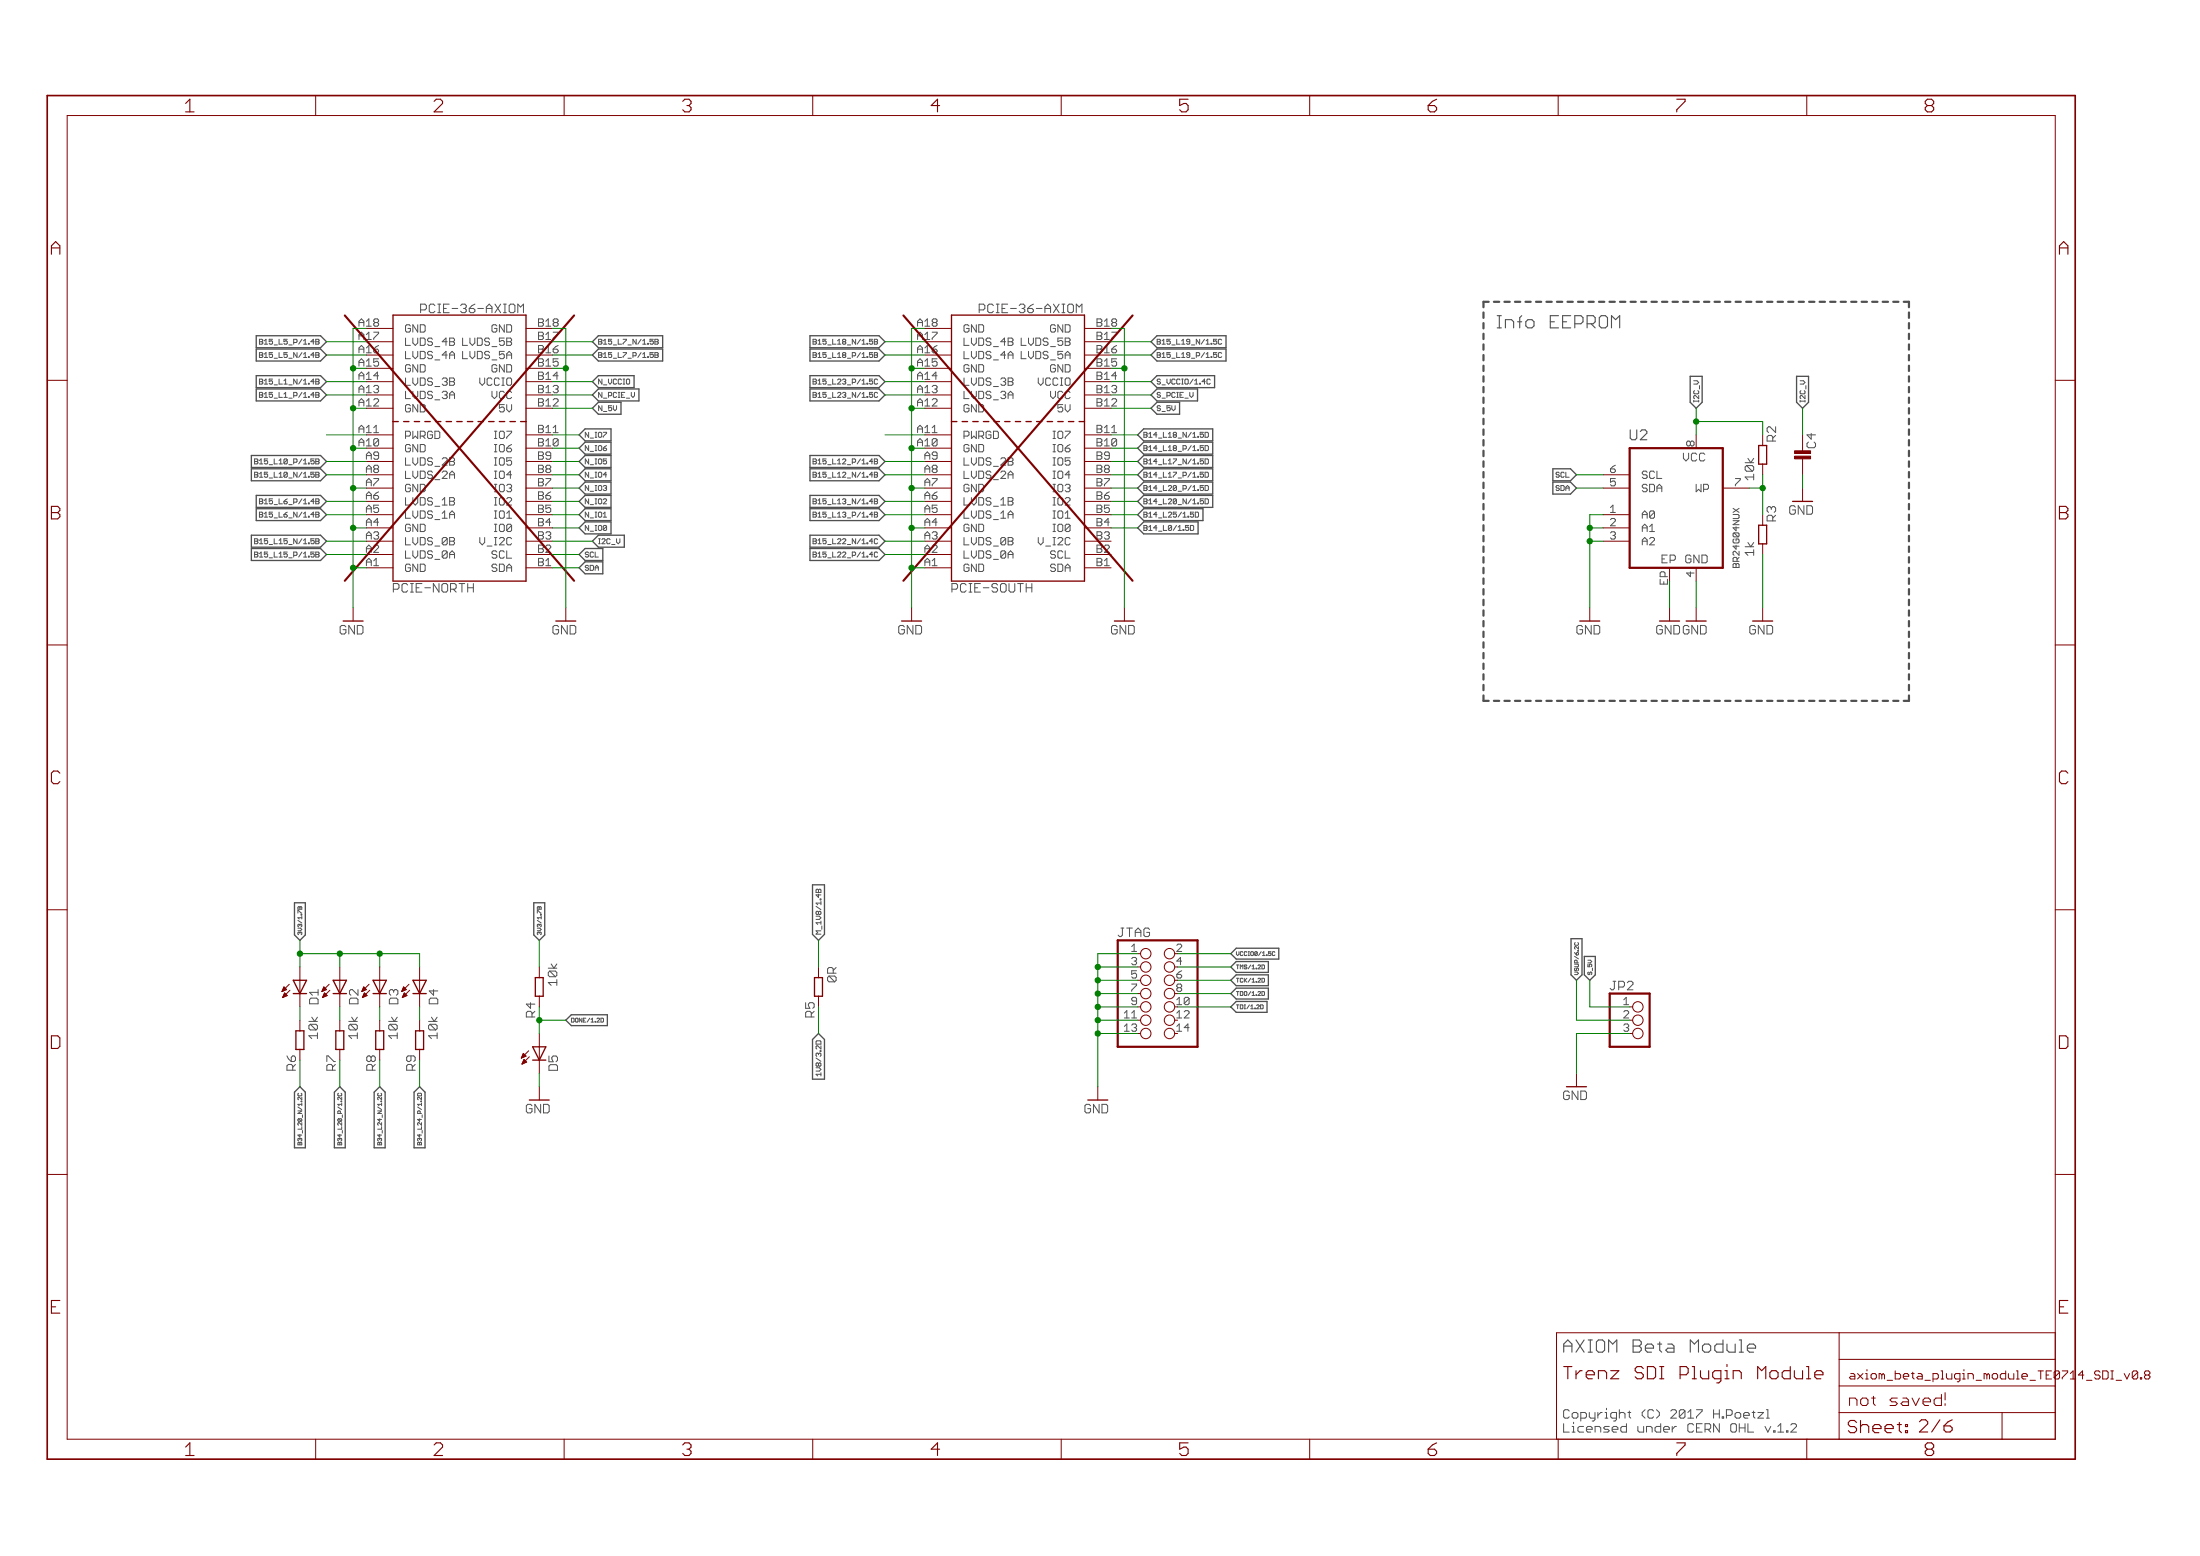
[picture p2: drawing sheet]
<svg xmlns="http://www.w3.org/2000/svg" width="420mm" height="297mm" viewBox="0 0 420 297" stroke-linecap="round" stroke-linejoin="round" font-family="sans-serif">
<g fill="none" stroke="#505050" stroke-width=".19">
<path d="M49.6 75.4h.4M49.6 72.9h.4M49.6 67.8h.4M49.6 65.2h.4M50 64.8h-.4v.9h.4M50 67.3h-.4v.9h.4M50 72.4h-.4v.9h.4M50 74.9h-.4v1h.4M88.3 67.1v1.4h1M88.3 64.5v1.4h1M155.3 75.4h.5M155.3 72.9h.5"/>
<path d="M155.3 67.8h.5M155.3 65.2h.5M155.8 74.9h-.5v1h.5M155.8 72.4h-.5v.9h.5M155.8 67.3h-.5v.9h.5M155.8 64.8h-.5v.9h.5M195 64.5v1.4h1M195 67.1v1.4h1M233.2 64.8l.1 .1M233.2 67.3l.1 .2M233.3 65.6l-.1 .1M233.3 68.1l-.1 .1"/>
<path d="M48.6 90.6h.5M48.6 88.1h.5M49.1 87.6h-.5v1h.5M49.1 90.1h-.5v1h.5M49.6 95.7h.4M49.6 98.2h.4M50 95.2h-.4v1h.4M50 97.8h-.4v.9h.4M155.3 90.6h.5M155.3 88.1h.5M155.3 95.7h.5M155.3 98.2h.5"/>
<path d="M155.8 90.1h-.5v1h.5M155.8 87.6h-.5v1h.5M155.8 95.2h-.5v1h.5M155.8 97.8h-.5v.9h.5M230.6 92.7l.2 .2v.6l-.2 .1M230.6 82.5l.2 .2v.6l-.2 .2M230.6 85.1l.2 .1v.7l-.2 .1M230.6 87.6l.2 .2v.6l-.2 .2M230.6 90.1l.2 .2v.6l-.2 .2M230.6 95.2l.2 .2v.6l-.2 .2M48.6 105.9h.5M48.6 103.3h.5"/>
<path d="M49.1 102.8h-.5v1h.5M49.1 105.4h-.5v.9h.5M155.3 105.9h.5M155.3 103.3h.5M155.8 102.8h-.5v1h.5M155.8 105.4h-.5v.9h.5M342.3 271.8h.5l.3 .2v.3l-1.1 1.1h1.1"/>
</g>
<g fill="none" stroke="#505050" stroke-width=".42">
<path d="M283.3 59.6v1.1M284.3 57.6h-1v1.1M285.3 57.6h1M287.3 57.6h1M289.3 57.6h1M291.3 57.6h1M293.3 57.6h1M295.3 57.6h1.1M297.3 57.6h1.1M299.4 57.6h1M301.4 57.6h1M303.4 57.6h1"/>
<path d="M305.4 57.6h1M307.4 57.6h1M309.4 57.6h1M311.4 57.6h1M313.4 57.6h1M315.4 57.6h1M317.4 57.6h1M319.4 57.6h1M321.4 57.6h1M323.4 57.6h1M325.4 57.6h1.1M327.4 57.6h1.1"/>
<path d="M329.5 57.6h1M331.5 57.6h1M333.5 57.6h1M335.5 57.6h1M337.5 57.6h1M339.5 57.6h1M341.5 57.6h1M343.5 57.6h1M345.5 57.6h1M347.5 57.6h1M349.5 57.6h1M351.5 57.6h1"/>
<path d="M353.5 57.6h1M355.5 57.6h1.1M357.5 57.6h1.1M359.6 57.6h1M361.6 57.6h1M363.6 57.6h1v1.1M364.6 59.6v1.1M283.3 61.7v1M283.3 63.7v1M283.3 65.7v1.1M283.3 67.8v1M283.3 69.8v1"/>
<path d="M283.3 71.8v1.1M283.3 73.9v1M283.3 75.9v1M283.3 77.9v1.1M283.3 79.9v1.1M364.6 61.7v1M364.6 63.7v1M364.6 65.7v1.1M364.6 67.8v1M364.6 69.8v1M364.6 71.8v1.1M364.6 73.9v1"/>
<path d="M364.6 75.9v1M364.6 77.9v1.1M364.6 79.9v1.1M283.3 82v1M283.3 84v1M283.3 86v1.1M283.3 88.1v1M283.3 90.1v1M283.3 92.1v1.1M283.3 94.2v1M283.3 96.2v1M283.3 98.2v1.1"/>
<path d="M364.6 82v1M364.6 84v1M364.6 86v1.1M364.6 88.1v1M364.6 90.1v1M364.6 92.1v1.1M364.6 94.2v1M364.6 96.2v1M364.6 98.2v1.1M283.3 100.3v1M283.3 102.3v1M283.3 104.3v1.1"/>
<path d="M283.3 106.4v1M283.3 108.4v1M283.3 110.4v1.1M283.3 112.5v1M283.3 114.5v1M283.3 116.5v1M283.3 118.6v1M364.6 100.3v1M364.6 102.3v1M364.6 104.3v1.1M364.6 106.4v1M364.6 108.4v1"/>
<path d="M364.6 110.4v1.1M364.6 112.5v1M364.6 114.5v1M364.6 116.5v1M364.6 118.6v1M283.3 132.8v1h1M283.3 120.6v1M283.3 122.6v1M283.3 124.7v1M283.3 126.7v1M283.3 128.7v1M283.3 130.7v1.1"/>
<path d="M285.3 133.8h1M287.3 133.8h1M289.3 133.8h1M291.3 133.8h1M293.3 133.8h1M295.3 133.8h1.1M297.3 133.8h1.1M299.4 133.8h1M301.4 133.8h1M303.4 133.8h1M305.4 133.8h1M307.4 133.8h1"/>
<path d="M309.4 133.8h1M311.4 133.8h1M313.4 133.8h1M315.4 133.8h1M317.4 133.8h1M319.4 133.8h1M321.4 133.8h1M323.4 133.8h1M325.4 133.8h1.1M327.4 133.8h1.1M329.5 133.8h1M331.5 133.8h1"/>
<path d="M333.5 133.8h1M335.5 133.8h1M337.5 133.8h1M339.5 133.8h1M341.5 133.8h1M343.5 133.8h1M345.5 133.8h1M347.5 133.8h1M349.5 133.8h1M351.5 133.8h1M353.5 133.8h1M355.5 133.8h1.1"/>
<path d="M357.5 133.8h1.1M359.6 133.8h1M361.6 133.8h1M364.6 132.8v1h-1M364.6 120.6v1M364.6 122.6v1M364.6 124.7v1M364.6 126.7v1M364.6 128.7v1M364.6 130.7v1.1"/>
</g>
<g fill="none" stroke="#505050" stroke-width=".25">
<path d="M48.9 74.3h12.3l1.2 1.1-1.2 1.1h-12.3zM48.9 66.6h12.3l1.2 1.2-1.2 1.1h-12.3zM48.9 64.1h12.3l1.2 1.1-1.2 1.2h-12.3zM48.9 71.7h12.3l1.2 1.2-1.2 1.1h-12.3zM114.3 74.3h7.7v2.2h-7.7l-1.2-1.1zM114.3 66.6h12.3v2.3h-12.3l-1.2-1.1zM114.3 64.1h12.3v2.3h-12.3l-1.2-1.2zM114.3 71.7h6.8v2.3h-6.8l-1.2-1.1zM114.3 76.8h4.3v2.3h-4.3l-1.2-1.2zM154.7 74.3h13.2l1.1 1.1-1.1 1.1h-13.2zM154.7 66.6h13.2l1.1 1.2-1.1 1.1h-13.2zM154.7 71.7h13.2l1.1 1.2-1.1 1.1h-13.2z"/>
<path d="M154.7 64.1h13.2l1.1 1.1-1.1 1.2h-13.2zM219.8 75.4l1.2-1.1h7.7v2.2h-7.7zM219.8 67.8l1.2-1.2h13.1v2.3h-13.1zM219.8 72.9l1.2-1.2h11v2.3h-11zM219.8 65.2l1.2-1.1h13.1v2.3h-13.1zM219.8 77.9l1.2-1.1h4.3v2.3h-4.3zM322.8 71.8h2.3v5l-1.2 1.1-1.1-1.1zM343.1 71.8h2.3v5l-1.1 1.1-1.2-1.1zM48 89.5h13.2l1.2 1.1-1.2 1.2h-13.2zM48 87h13.2l1.2 1.1-1.2 1.1h-13.2zM48.9 94.6h12.3l1.2 1.1-1.2 1.2h-12.3zM48.9 97.1h12.3l1.2 1.2-1.2 1.1h-12.3z"/>
<path d="M111.7 92h5v2.3h-5l-1.1-1.1zM111.7 99.6h5v2.3h-5l-1.1-1.1zM111.7 89.5h5v2.3h-5l-1.1-1.2zM111.7 87h5v2.2h-5l-1.1-1.1zM111.7 84.4h5v2.3h-5l-1.1-1.1zM111.7 81.9h5v2.3h-5l-1.1-1.2zM111.7 94.6h5v2.3h-5l-1.1-1.2zM111.7 97.1h5v2.3h-5l-1.1-1.1zM154.7 89.5h13.2l1.1 1.1-1.1 1.2h-13.2zM154.7 87h13.2l1.1 1.1-1.1 1.1h-13.2zM154.7 94.6h13.2l1.1 1.1-1.1 1.2h-13.2zM154.7 97.1h13.2l1.1 1.2-1.1 1.1h-13.2z"/>
<path d="M217.3 93.2l1.1-1.2h13.2v2.3h-13.2zM217.3 90.6l1.1-1.1h13.2v2.3h-13.2zM217.3 88.1l1.1-1.1h13.2v2.2h-13.2zM217.3 85.6l1.1-1.2h13.2v2.3h-13.2zM217.3 83l1.1-1.1h13.2v2.3h-13.2zM217.3 95.7l1.1-1.1h13.2v2.3h-13.2zM217.3 98.3l1.1-1.2h11.3v2.3h-11.3zM296.6 92h3.3l1.2 1.2-1.2 1.1h-3.3zM296.6 89.5h3.3l1.2 1.1-1.2 1.2h-3.3zM48 102.2h13.2l1.2 1.1-1.2 1.2h-13.2zM48 104.7h13.2l1.2 1.2-1.2 1.1h-13.2zM110.6 105.9l1.1-1.2h3.4v2.3h-3.4z"/>
<path d="M111.7 107.3h3.4v2.2h-3.4l-1.1-1.1zM114.3 102.2h4.9v2.3h-4.9l-1.2-1.2zM154.7 102.2h13.2l1.1 1.1-1.1 1.2h-13.2zM154.7 104.7h13.2l1.1 1.2-1.1 1.1h-13.2zM217.3 100.8l1.1-1.2h10.4v2.3h-10.4zM56.2 172.3h2.1v6.2l-1 1-1.1-1zM101.9 172.3h2.1v6.2l-1 1-1.1-1zM155.2 168.9h2.3v9.5l-1.2 1.1-1.1-1.1zM300 179.2h2.1v6.9l-1 1-1.1-1zM108.1 194.8l1-1.1h6.9v2.1h-6.9zM156.3 197.3l1.2 1.1v7.6h-2.3v-7.6zM235.1 187.1l1-1h6.1v2.1h-6.1z"/>
<path d="M235.1 184.6l1-1h6.1v2h-6.1zM236.1 191.2h5.9v2.1h-5.9l-1-1.1zM236.1 188.6h6.1v2.1h-6.1l-1-1zM236.1 181h8.1v2.1h-8.1l-1-1zM302.6 182.6h2.1v3.5l-1.1 1-1-1zM57.3 207.5l1 1v10.6h-2.1v-10.6zM64.9 207.5l1 1v10.6h-2v-10.6zM71.5 208.5l1-1 1.1 1v10.6h-2.1zM79.1 208.5l1-1 1.1 1v10.6h-2.1z"/>
</g>
<g fill="none" stroke="#800000" stroke-width=".19">
<path d="M60.3 18.2v3.9M107.7 18.2v3.9M155.2 18.2v3.9M202.7 18.2v3.9M250.1 18.2v3.9M297.6 18.2v3.9M345.1 18.2v3.9M12.8 22.1h379.7v252.6h-379.7zM9 72.6h3.8M70 77.9h5.1M70 75.4h5.1M70 72.9h5.1"/>
<path d="M70 70.3h5.1M70 67.8h5.1M70 65.2h5.1M70 62.7h5.1M100.5 77.9h5M100.5 75.4h5M100.5 72.9h5M100.5 70.3h5M100.5 67.8h5M100.5 65.2h5M100.5 62.7h5M176.6 77.9h5.1"/>
<path d="M176.6 75.4h5.1M176.6 72.9h5.1M176.6 70.3h5.1M176.6 67.8h5.1M176.6 65.2h5.1M176.6 62.7h5.1M207.1 77.9h5.1M207.1 75.4h5.1M207.1 72.9h5.1M207.1 70.3h5.1M207.1 67.8h5.1M207.1 65.2h5.1"/>
<path d="M207.1 62.7h5.1M392.5 72.6h3.8M70 98.3h5.1M70 95.7h5.1M70 93.2h5.1M70 90.6h5.1M70 88.1h5.1M70 85.6h5.1M70 83h5.1M100.5 98.3h5M100.5 95.7h5M100.5 93.2h5"/>
<path d="M100.5 90.6h5M100.5 88.1h5M100.5 85.6h5M100.5 83h5M176.6 98.3h5.1M176.6 95.7h5.1M176.6 93.2h5.1M176.6 90.6h5.1M176.6 88.1h5.1M176.6 85.6h5.1M176.6 83h5.1M207.1 98.3h5.1"/>
<path d="M207.1 95.7h5.1M207.1 93.2h5.1M207.1 90.6h5.1M207.1 88.1h5.1M207.1 85.6h5.1M207.1 83h5.1M306.2 98.3h5M306.2 93.2h5M306.2 90.6h5M323.9 83v2.6M329 93.2h5.1M336.6 83v2"/>
<path d="M336.6 88.6v2M336.6 98.3v2M344.3 87.6v3M344.3 93.2v2.5M67.4 116v2.6M70 108.4h5.1M70 105.9h5.1M70 103.3h5.1M70 100.8h5.1M100.5 108.4h5M100.5 105.9h5M100.5 103.3h5"/>
<path d="M100.5 100.8h5M108.1 116v2.6M174.1 116v2.6M176.6 108.4h5.1M176.6 105.9h5.1M176.6 103.3h5.1M176.6 100.8h5.1M207.1 108.4h5.1M207.1 105.9h5.1M207.1 103.3h5.1M207.1 100.8h5.1M214.7 116v2.6"/>
<path d="M303.6 116v2.6M306.2 103.3h5M306.2 100.8h5M318.9 116v2.6M323.9 108.4v2.5M323.9 116v2.6M336.6 103.8v2.1M336.6 116v2.6M9 123.1h3.8M392.5 123.1h3.8M9 173.7h3.8M392.5 173.7h3.8"/>
<path d="M53.9 189.2h.2M54 189h.4M54 188.9h.7M54 190.4h.1M54 188.8h.6M54 190.2h.4M54.1 188.7h.4M54.1 190.1h.6M54.1 188.6h.3M54.1 190h.7M54.2 188.4h.1M54.2 189.9h.5"/>
<path d="M54.2 188.4l.5 .5-.9 .4zM54.3 189.8h.3M54.3 189.7h.2M54.4 189.5l.5 .6-.9 .3zM55.2 187.9l-1.4 1.4M55.4 189l-1.4 1.4M57.3 184.6v7.6M57.3 194.8v2M61.5 189.2h.2M61.6 189h.4M61.6 188.9h.7M61.7 188.8h.6"/>
<path d="M61.7 190.2h.3M61.7 188.7h.4M61.7 190.1h.6M61.8 188.6h.2M61.8 190h.6M61.8 188.4h.1M61.8 189.9h.5M61.8 188.4l.6 .5-.9 .4zM61.9 189.8h.3M61.9 189.7h.2M62 189.5l.5 .6-.9 .3zM62.9 187.9l-1.4 1.4"/>
<path d="M63 189l-1.4 1.4M64.9 184.6v7.6M64.9 194.8v2M69.1 189.2h.3M69.2 189h.4M69.2 188.9h.7M69.3 188.8h.6M69.3 190.2h.3M69.3 188.7h.4M69.3 190.1h.6M69.4 188.6h.2M69.4 190h.7"/>
<path d="M69.4 188.4h.1M69.4 189.9h.5M69.5 188.4l.5 .5-.9 .4zM69.5 189.8h.3M69.5 189.7h.2M69.6 189.5l.5 .6-.9 .3zM70.5 187.9l-1.4 1.4M70.6 189l-1.4 1.4M72.5 184.6v7.6M72.5 194.8v2M76.8 189h.5M76.9 188.9h.6"/>
<path d="M76.9 188.8h.6M76.9 190.2h.3M77 188.7h.4M77 190.1h.5M77 188.6h.3M77 190h.7M77.1 188.4h.1M77.1 189.9h.5M77.1 188.4l.5 .5-.9 .4zM77.1 189.8h.3M77.2 189.7h.1M77.2 189.5l.5 .6-.9 .3z"/>
<path d="M78.1 187.9l-1.4 1.4M78.2 189l-1.4 1.4M80.1 184.6v7.6M80.1 194.8v2M103 184.6v2M103 190.2v2M103 197.3v7.6M156.3 184.6v2M156.3 190.2v2M57.3 200.3v2.1M64.9 200.3v2.1M72.5 200.3v2.1"/>
<path d="M80.1 200.3v2.1M99.6 202h.1M99.6 201.8h.3M99.7 201.7h.5M99.7 201.6h.7M99.7 203.1h.2M99.8 201.5h.5M99.8 202.9h.4M99.8 201.4h.4M99.8 202.8h.7M99.9 201.2h.2M99.9 202.7h.6"/>
<path d="M99.9 201.1h.1M99.9 202.6h.5M99.9 201.1l-.3 .9M99.9 201.1l.6 .5-.9 .4M100 202.4h.3M100 202.3h.1M100.1 202.2l.5 .6-.9 .3zM101 200.6l-1.4 1.4M101.1 201.7l-1.4 1.4M103 207.5v2.5M209.7 207.5v2.5M301.1 204.9v2.6"/>
<path d="M9 224.2h3.8M392.5 224.2h3.8M351.2 254.4v20.3M351.2 259.5h41.3M392.5 254.4h-95.2v20.3M60.3 274.7v3.9M107.7 274.7v3.9M155.2 274.7v3.9M202.7 274.7v3.9M250.1 274.7v3.9M297.6 274.7v3.9M345.1 274.7v3.9"/>
<path d="M351.2 269.7h41.3M351.2 264.6h41.3M382.4 269.7v5M410.3 261.7l.3 .3v.2l-.3 .3 .3 .2v.3l-.3 .2"/>
<circle cx="218.8" cy="187.1" r=".99"/>
<circle cx="218.8" cy="189.7" r=".99"/>
<circle cx="218.8" cy="197.3" r=".99"/>
<circle cx="218.8" cy="182.1" r=".99"/>
<circle cx="218.8" cy="194.8" r=".99"/>
<circle cx="218.8" cy="184.6" r=".99"/>
<circle cx="218.8" cy="192.2" r=".99"/>
<circle cx="223.4" cy="184.6" r=".99"/>
<circle cx="223.4" cy="197.3" r=".99"/>
<circle cx="223.4" cy="182.1" r=".99"/>
<circle cx="223.4" cy="192.2" r=".99"/>
<circle cx="223.4" cy="194.8" r=".99"/>
<circle cx="223.4" cy="187.1" r=".99"/>
<circle cx="223.4" cy="189.7" r=".99"/>
<circle cx="312.8" cy="197.3" r=".99"/>
<circle cx="312.8" cy="192.2" r=".99"/>
<circle cx="312.8" cy="194.8" r=".99"/>
</g>
<path d="M9 18.2h387.3v260.4h-387.3z" fill="none" stroke="#800000" stroke-width=".32"/>
<g fill="none" stroke="#800000" stroke-width=".25">
<path d="M75.1 60.2h25.4v50.7h-25.4zM181.7 60.2h25.4v50.7h-25.4zM75.1 80.5h1M77.1 80.5h1M79.1 80.5h1M81.1 80.5h1.1M83.2 80.5h1M85.2 80.5h1M87.2 80.5h1.1M89.3 80.5h1M91.3 80.5h1M93.3 80.5h1.1"/>
<path d="M95.4 80.5h1M97.4 80.5h1M99.4 80.5h1.1M181.7 80.5h1.1M183.7 80.5h1.1M185.8 80.5h1M187.8 80.5h1M189.8 80.5h1.1M191.9 80.5h1M193.9 80.5h1M195.9 80.5h1.1M198 80.5h1"/>
<path d="M200 80.5h1M202 80.5h1.1M204 80.5h1.1M206.1 80.5h1M335.9 85h1.5v3.6h-1.5zM335.9 100.3h1.5v3.5h-1.5zM56 187.1h2.5l-1.2 2.6zM56 189.7h2.5M56.5 196.8h1.5v3.5h-1.5zM63.6 189.7h2.6M63.6 187.1h2.6l-1.3 2.6zM64.1 196.8h1.6v3.5h-1.6z"/>
<path d="M71.2 189.7h2.6M71.2 187.1h2.6l-1.3 2.6zM71.8 196.8h1.5v3.5h-1.5zM78.9 189.7h2.5M78.9 187.1h2.5l-1.3 2.6zM79.4 196.8h1.5v3.5h-1.5zM101.7 199.8h2.5l-1.2 2.6zM102.2 186.6h1.5v3.6h-1.5zM155.6 186.6h1.5v3.6h-1.5zM101.7 202.4h2.5"/>
</g>
<path d="M65.8 60.2l43.8 50.7M109.6 60.2l-43.8 50.7M172.5 60.2l43.8 50.7M216.3 60.2l-43.8 50.7" fill="none" stroke="#800000" stroke-width=".4"/>
<path d="M311.2 85.6h17.8v22.8h-17.8zM213.5 179.5h15.2v20.3h-15.2zM307.4 189.7h7.6v10.1h-7.6z" fill="none" stroke="#800000" stroke-width=".42"/>
<g fill="#800000" stroke="#800000" stroke-width=".19">
<path d="M342.7 87.1h3.1v.5h-3.1z"/>
<path d="M342.7 86.1h3.1v.5h-3.1z"/>
</g>
<g fill="none" stroke="#008000" stroke-width=".19">
<path d="M62.4 75.4h7.6M62.4 67.8h7.6M62.4 72.9h7.6M62.4 65.2h7.6M67.4 77.9h2.6M67.4 70.3h2.6M70 62.7h-2.6v53.3M105.5 77.9h7.6M105.5 70.3h2.6M105.5 62.7h2.6v53.3M105.5 75.4h7.6M105.5 67.8h7.6"/>
<path d="M105.5 72.9h7.6M105.5 65.2h7.6M169 75.4h7.6M169 67.8h7.6M169 72.9h7.6M169 65.2h7.6M174.1 77.9h2.5M174.1 70.3h2.5M176.6 62.7h-2.5v53.3M212.2 77.9h7.6M212.2 70.3h2.5M212.2 62.7h2.5v53.3"/>
<path d="M212.2 75.4h7.6M212.2 67.8h7.6M212.2 72.9h7.6M212.2 65.2h7.6M323.9 77.9v5.1M344.3 77.9v5.1M62.4 98.3h7.6M62.4 83h7.6M62.4 90.6h7.6M62.4 88.1h7.6M62.4 95.7h7.6M67.4 93.2h2.6"/>
<path d="M67.4 85.6h2.6M105.5 93.2h5.1M105.5 85.6h5.1M105.5 98.3h5.1M105.5 83h5.1M105.5 90.6h5.1M105.5 88.1h5.1M105.5 95.7h5.1M169 98.3h7.6M169 83h7.6M169 90.6h7.6M169 88.1h7.6"/>
<path d="M169 95.7h7.6M174.1 93.2h2.5M174.1 85.6h2.5M212.2 93.2h5.1M212.2 85.6h5.1M212.2 98.3h5.1M212.2 83h5.1M212.2 90.6h5.1M212.2 88.1h5.1M212.2 95.7h5.1M301.1 93.2h5.1M301.1 90.6h5.1"/>
<path d="M306.2 98.3h-2.6v17.7M323.9 80.5h12.7v2.5M334.1 93.2h2.5M336.6 90.6v7.7M344.3 90.6v2.6M62.4 103.3h7.6M62.4 105.9h7.6M67.4 108.4h2.6M67.4 100.8h2.6M105.5 108.4h5.1M105.5 100.8h5.1M105.5 103.3h7.6"/>
<path d="M105.5 105.9h5.1M169 103.3h7.6M169 105.9h7.6M174.1 108.4h2.5M174.1 100.8h2.5M212.2 100.8h5.1M303.6 100.8h2.6M303.6 103.3h2.6M318.9 110.9v5.1M323.9 110.9v5.1M336.6 105.9v10.1M57.3 179.5v5.1"/>
<path d="M103 179.5v5.1M156.3 179.5v5.1M57.3 182.1h22.8v2.5M57.3 192.2v2.6M64.9 182.1v2.5M64.9 192.2v2.6M72.5 182.1v2.5M72.5 192.2v2.6M80.1 192.2v2.6M103 194.8h5.1M103 192.2v5.1M156.3 192.2v5.1"/>
<path d="M209.7 197.3h7.6M209.7 194.8h7.6M209.7 192.2h7.6M209.7 189.7h7.6M209.7 187.1h7.6M209.7 184.6h7.6M217.3 182.1h-7.6v25.4M224.9 192.2h10.2M224.9 189.7h10.2M224.9 187.1h10.2M224.9 184.6h10.2M224.9 182.1h10.2"/>
<path d="M301.1 187.1v7.7h10.1M303.6 187.1v5.1h7.6M311.2 197.3h-10.1v7.6M57.3 202.4v5.1M64.9 202.4v5.1M72.5 202.4v5.1M80.1 202.4v5.1M103 204.9v2.6"/>
</g>
<g fill="#008000" stroke="#008000" stroke-width=".19">
<circle cx="174.1" cy="100.8" r=".51"/>
<circle cx="174.1" cy="93.2" r=".51"/>
<circle cx="174.1" cy="85.6" r=".51"/>
<circle cx="174.1" cy="77.9" r=".51"/>
<circle cx="174.1" cy="70.3" r=".51"/>
<circle cx="174.1" cy="108.4" r=".51"/>
<circle cx="214.7" cy="70.3" r=".51"/>
<circle cx="67.4" cy="100.8" r=".51"/>
<circle cx="67.4" cy="93.2" r=".51"/>
<circle cx="67.4" cy="85.6" r=".51"/>
<circle cx="67.4" cy="77.9" r=".51"/>
<circle cx="67.4" cy="70.3" r=".51"/>
<circle cx="67.4" cy="108.4" r=".51"/>
<circle cx="108.1" cy="70.3" r=".51"/>
<circle cx="303.6" cy="100.8" r=".51"/>
<circle cx="303.6" cy="103.3" r=".51"/>
<circle cx="209.7" cy="197.3" r=".51"/>
<circle cx="209.7" cy="194.8" r=".51"/>
<circle cx="209.7" cy="192.2" r=".51"/>
<circle cx="209.7" cy="189.7" r=".51"/>
<circle cx="209.7" cy="187.1" r=".51"/>
<circle cx="209.7" cy="184.6" r=".51"/>
<circle cx="323.9" cy="80.5" r=".51"/>
<circle cx="336.6" cy="93.2" r=".51"/>
<circle cx="64.9" cy="182.1" r=".51"/>
<circle cx="72.5" cy="182.1" r=".51"/>
<circle cx="57.3" cy="182.1" r=".51"/>
<circle cx="103" cy="194.8" r=".51"/>
</g>
<g font-size="3.7" fill="#800000">
<text x="35.5" y="21.4">1</text>
<text x="82.9" y="21.4">2</text>
<text x="130.4" y="21.4">3</text>
<text x="177.9" y="21.4">4</text>
<text x="225.3" y="21.4">5</text>
<text x="272.8" y="21.4">6</text>
<text x="320.2" y="21.4">7</text>
<text x="367.7" y="21.4">8</text>
<text x="9.8" y="48.6">A</text>
<text x="393.3" y="48.6">A</text>
<text x="9.8" y="99.2">B</text>
<text x="393.3" y="99.2">B</text>
<text x="9.8" y="149.7">C</text>
<text x="393.3" y="149.7">C</text>
<text x="9.8" y="200.2">D</text>
<text x="393.3" y="200.2">D</text>
<text x="9.8" y="250.8">E</text>
<text x="393.3" y="250.8">E</text>
<text x="35.5" y="277.9">1</text>
<text x="82.9" y="277.9">2</text>
<text x="130.4" y="277.9">3</text>
<text x="177.9" y="277.9">4</text>
<text x="225.3" y="277.9">5</text>
<text x="272.8" y="277.9">6</text>
<text x="320.2" y="277.9">7</text>
<text x="367.7" y="277.9">8</text>
</g>
<g font-size="3.6" fill="#505050">
<text x="285.9" y="62.7">Info EEPROM</text>
<text x="298.6" y="258.2">AXIOM Beta Module</text>
</g>
<g font-size="3.6" fill="#800000">
<text x="298.6" y="263.3">Trenz SDI Plugin Module</text>
<text x="352.9" y="273.6">Sheet: 2/6</text>
</g>
<text font-size="3.2" fill="#800000" x="353.2" y="268.4">not saved!</text>
<text font-size="2.9" fill="#505050" x="311.3" y="84">U2</text>
<g font-size="2.5" fill="#505050">
<text x="80.9" y="59.8">PCIE-36-AXIOM</text>
<text x="187.6" y="59.8">PCIE-36-AXIOM</text>
<text x="339.2" y="84.3" transform="rotate(-90 339.2 84.3)">R2</text>
<text x="335" y="91.6" transform="rotate(-90 335 91.6)">10k</text>
<text x="339.2" y="99.5" transform="rotate(-90 339.2 99.5)">R3</text>
<text x="335" y="106.1" transform="rotate(-90 335 106.1)">1k</text>
<text x="75.1" y="113.1">PCIE-NORTH</text>
<text x="181.7" y="113.1">PCIE-SOUTH</text>
<text x="213.5" y="178.9">JTAG</text>
<text x="83.7" y="191.7" transform="rotate(-90 83.7 191.7)">D4</text>
<text x="106.4" y="188.1" transform="rotate(-90 106.4 188.1)">10k</text>
<text x="159.8" y="187.4" transform="rotate(-90 159.8 187.4)">0R</text>
<text x="307.5" y="189">JP2</text>
<text x="102.2" y="193.9" transform="rotate(-90 102.2 193.9)">R4</text>
<text x="155.6" y="193.9" transform="rotate(-90 155.6 193.9)">R5</text>
<text x="60.7" y="198.3" transform="rotate(-90 60.7 198.3)">10k</text>
<text x="68.3" y="198.3" transform="rotate(-90 68.3 198.3)">10k</text>
<text x="76" y="198.3" transform="rotate(-90 76 198.3)">10k</text>
<text x="83.6" y="198.3" transform="rotate(-90 83.6 198.3)">10k</text>
<text x="56.5" y="204.1" transform="rotate(-90 56.5 204.1)">R6</text>
<text x="64.2" y="204.1" transform="rotate(-90 64.2 204.1)">R7</text>
<text x="71.8" y="204.1" transform="rotate(-90 71.8 204.1)">R8</text>
<text x="79.4" y="204.1" transform="rotate(-90 79.4 204.1)">R9</text>
<text x="106.6" y="204.4" transform="rotate(-90 106.6 204.4)">D5</text>
<text x="298.6" y="270.8">Copyright (C) 2017 H.Poetzl</text>
<text x="298.6" y="273.5">Licensed under CERN OHL v.1.2</text>
</g>
<g font-size="2.5" fill="#800000">
<text x="346.8" y="85.5" transform="rotate(-90 346.8 85.5)">C4</text>
<text x="341.7" y="98.2">GND</text>
<text x="64.9" y="121.1">GND</text>
<text x="105.5" y="121.1">GND</text>
<text x="171.6" y="121.1">GND</text>
<text x="212.2" y="121.1">GND</text>
<text x="301.1" y="121.1">GND</text>
<text x="316.3" y="121.1">GND GND</text>
<text x="334.1" y="121.1">GND</text>
<text x="60.8" y="191.7" transform="rotate(-90 60.8 191.7)">D1</text>
<text x="68.5" y="191.7" transform="rotate(-90 68.5 191.7)">D2</text>
<text x="76.1" y="191.7" transform="rotate(-90 76.1 191.7)">D3</text>
<text x="298.6" y="210">GND</text>
<text x="100.5" y="212.5">GND</text>
<text x="207.1" y="212.5">GND</text>
</g>
<g font-size="2.3" fill="#505050">
<text x="321.4" y="88.1">VCC</text>
<text x="317.5" y="107.5">EP</text>
<text x="322.3" y="107.5">GND</text>
</g>
<g font-size="2.3" fill="#800000">
<text x="353.2" y="263.3">axiom_beta_plugin_module_TE0</text>
<text x="392.9" y="263.3">714_SDI_v0.8</text>
</g>
<g font-size="2.1" fill="#505050">
<text x="68.9" y="64.9">A17</text>
<text x="68.9" y="62.3">A18</text>
<text x="77.4" y="66">LVDS_4B</text>
<text x="77.4" y="63.5">GND</text>
<text x="89.1" y="66">LVDS_5B</text>
<text x="94.3" y="63.5">GND</text>
<text x="102.8" y="64.9">B17</text>
<text x="102.8" y="62.3">B18</text>
<text x="175.5" y="64.9">A17</text>
<text x="175.5" y="62.3">A18</text>
<text x="184.1" y="66">LVDS_4B</text>
<text x="184.1" y="63.5">GND</text>
<text x="195.8" y="66">LVDS_5B</text>
<text x="200.9" y="63.5">GND</text>
<text x="209.5" y="64.9">B17</text>
<text x="209.5" y="62.3">B18</text>
<text x="68.9" y="70">A15</text>
<text x="68.9" y="67.4">A16</text>
<text x="77.4" y="71.1">GND</text>
<text x="77.4" y="68.5">LVDS_4A</text>
<text x="89.1" y="68.5">LVDS_5A</text>
<text x="94.3" y="71.1">GND</text>
<text x="102.8" y="70">B15</text>
<text x="102.8" y="67.4">B16</text>
<text x="175.5" y="70">A15</text>
<text x="175.5" y="67.4">A16</text>
<text x="184.1" y="71.1">GND</text>
<text x="184.1" y="68.5">LVDS_4A</text>
<text x="195.8" y="68.5">LVDS_5A</text>
<text x="200.9" y="71.1">GND</text>
<text x="209.5" y="70">B15</text>
<text x="209.5" y="67.4">B16</text>
<text x="68.9" y="77.6">A12</text>
<text x="68.9" y="75">A13</text>
<text x="68.9" y="72.5">A14</text>
<text x="77.4" y="76.2">LVDS_3A</text>
<text x="77.4" y="73.6">LVDS_3B</text>
<text x="91.7" y="73.6">VCCIO</text>
<text x="94.3" y="76.2">VCC</text>
<text x="102.8" y="77.6">B12</text>
<text x="102.8" y="75">B13</text>
<text x="102.8" y="72.5">B14</text>
<text x="175.5" y="77.6">A12</text>
<text x="175.5" y="75">A13</text>
<text x="175.5" y="72.5">A14</text>
<text x="184.1" y="76.2">LVDS_3A</text>
<text x="184.1" y="73.6">LVDS_3B</text>
<text x="198.3" y="73.6">VCCIO</text>
<text x="200.9" y="76.2">VCC</text>
<text x="209.5" y="77.6">B12</text>
<text x="209.5" y="75">B13</text>
<text x="209.5" y="72.5">B14</text>
<text x="68.9" y="82.7">A11</text>
<text x="77.4" y="83.8">PWRGD</text>
<text x="77.4" y="78.7">GND</text>
<text x="94.3" y="83.8">IO7</text>
<text x="95.5" y="78.7">5V</text>
<text x="102.8" y="82.7">B11</text>
<text x="175.5" y="82.7">A11</text>
<text x="184.1" y="83.8">PWRGD</text>
<text x="184.1" y="78.7">GND</text>
<text x="200.9" y="83.8">IO7</text>
<text x="202.2" y="78.7">5V</text>
<text x="209.5" y="82.7">B11</text>
<text x="68.9" y="85.2">A10</text>
<text x="70.2" y="87.7">A9</text>
<text x="77.4" y="88.8">LVDS_2B</text>
<text x="77.4" y="86.3">GND</text>
<text x="94.3" y="88.8">IO5</text>
<text x="94.3" y="86.3">IO6</text>
<text x="102.8" y="87.7">B9</text>
<text x="102.8" y="85.2">B10</text>
<text x="175.5" y="85.2">A10</text>
<text x="176.8" y="87.7">A9</text>
<text x="184.1" y="88.8">LVDS_2B</text>
<text x="184.1" y="86.3">GND</text>
<text x="200.9" y="88.8">IO5</text>
<text x="200.9" y="86.3">IO6</text>
<text x="209.5" y="87.7">B9</text>
<text x="209.5" y="85.2">B10</text>
<text x="323.6" y="85.2" transform="rotate(-90 323.6 85.2)">8</text>
<text x="70.2" y="95.4">A6</text>
<text x="70.2" y="92.8">A7</text>
<text x="70.2" y="90.3">A8</text>
<text x="77.4" y="93.9">GND</text>
<text x="77.4" y="91.4">LVDS_2A</text>
<text x="94.3" y="93.9">IO3</text>
<text x="94.3" y="91.4">IO4</text>
<text x="102.8" y="95.4">B6</text>
<text x="102.8" y="92.8">B7</text>
<text x="102.8" y="90.3">B8</text>
<text x="176.8" y="95.4">A6</text>
<text x="176.8" y="92.8">A7</text>
<text x="176.8" y="90.3">A8</text>
<text x="184.1" y="93.9">GND</text>
<text x="184.1" y="91.4">LVDS_2A</text>
<text x="200.9" y="93.9">IO3</text>
<text x="200.9" y="91.4">IO4</text>
<text x="209.5" y="95.4">B6</text>
<text x="209.5" y="92.8">B7</text>
<text x="209.5" y="90.3">B8</text>
<text x="307.6" y="90.3">6</text>
<text x="307.6" y="92.8">5</text>
<text x="313.6" y="91.4">SCL</text>
<text x="313.6" y="93.9">SDA</text>
<text x="324.1" y="93.9">WP</text>
<text x="331.4" y="92.8">7</text>
<text x="70.2" y="100.4">A4</text>
<text x="70.2" y="97.9">A5</text>
<text x="77.4" y="101.5">GND</text>
<text x="77.4" y="99">LVDS_1A</text>
<text x="77.4" y="96.5">LVDS_1B</text>
<text x="94.3" y="101.5">IO0</text>
<text x="94.3" y="99">IO1</text>
<text x="94.3" y="96.5">IO2</text>
<text x="102.8" y="100.4">B4</text>
<text x="102.8" y="97.9">B5</text>
<text x="176.8" y="100.4">A4</text>
<text x="176.8" y="97.9">A5</text>
<text x="184.1" y="101.5">GND</text>
<text x="184.1" y="99">LVDS_1A</text>
<text x="184.1" y="96.5">LVDS_1B</text>
<text x="200.9" y="101.5">IO0</text>
<text x="200.9" y="99">IO1</text>
<text x="200.9" y="96.5">IO2</text>
<text x="209.5" y="100.4">B4</text>
<text x="209.5" y="97.9">B5</text>
<text x="307.6" y="97.9">1</text>
<text x="307.6" y="100.4">2</text>
<text x="313.6" y="99">A0</text>
<text x="313.6" y="101.5">A1</text>
<text x="70.2" y="105.5">A2</text>
<text x="70.2" y="103">A3</text>
<text x="77.4" y="106.6">LVDS_0A</text>
<text x="77.4" y="104.1">LVDS_0B</text>
<text x="91.7" y="104.1">V_I2C</text>
<text x="94.3" y="106.6">SCL</text>
<text x="102.8" y="105.5">B2</text>
<text x="102.8" y="103">B3</text>
<text x="176.8" y="105.5">A2</text>
<text x="176.8" y="103">A3</text>
<text x="184.1" y="106.6">LVDS_0A</text>
<text x="184.1" y="104.1">LVDS_0B</text>
<text x="198.3" y="104.1">V_I2C</text>
<text x="200.9" y="106.6">SCL</text>
<text x="209.5" y="105.5">B2</text>
<text x="209.5" y="103">B3</text>
<text x="307.6" y="103">3</text>
<text x="313.6" y="104.1">A2</text>
<text x="70.2" y="108">A1</text>
<text x="77.4" y="109.2">GND</text>
<text x="94.3" y="109.2">SDA</text>
<text x="102.8" y="108">B1</text>
<text x="176.8" y="108">A1</text>
<text x="184.1" y="109.2">GND</text>
<text x="200.9" y="109.2">SDA</text>
<text x="209.5" y="108">B1</text>
<text x="323.6" y="110.1" transform="rotate(-90 323.6 110.1)">4</text>
<text x="216.2" y="184.2">3</text>
<text x="224.7" y="184.2">4</text>
<text x="224.7" y="191.9">10</text>
</g>
<g font-size="2.1" fill="#800000">
<text x="318.5" y="111.3" transform="rotate(-90 318.5 111.3)">EP</text>
<text x="216.2" y="181.7">1</text>
<text x="224.7" y="181.7">2</text>
<text x="216.2" y="186.8">5</text>
<text x="216.2" y="189.3">7</text>
<text x="216.2" y="191.9">9</text>
<text x="224.7" y="186.8">6</text>
<text x="224.7" y="189.3">8</text>
<text x="310.2" y="191.9">1</text>
<text x="214.9" y="194.4">11</text>
<text x="214.9" y="196.9">13</text>
<text x="224.7" y="194.4">12</text>
<text x="224.7" y="196.9">14</text>
<text x="310.2" y="194.4">2</text>
<text x="310.2" y="196.9">3</text>
</g>
<text font-size="1.8" fill="#505050" x="332.2" y="108.4" transform="rotate(-90 332.2 108.4)">BR24G04NUX</text>
<g font-size="1.4" fill="#505050">
<text x="50.2" y="65.7">B15_L5_P/1.4B</text>
<text x="114.3" y="65.7">B15_L7_N/1.5B</text>
<text x="156" y="65.7">B15_L18_N/1.5B</text>
<text x="221" y="65.7">B15_L19_N/1.5C</text>
<text x="50.2" y="68.3">B15_L5_N/1.4B</text>
<text x="114.3" y="68.3">B15_L7_P/1.5B</text>
<text x="156" y="68.3">B15_L18_P/1.5B</text>
<text x="221" y="68.3">B15_L19_P/1.5C</text>
<text x="50.2" y="75.9">B15_L1_P/1.4B</text>
<text x="50.2" y="73.4">B15_L1_N/1.4B</text>
<text x="114.3" y="73.4">N_VCCIO</text>
<text x="114.3" y="75.9">N_PCIE_V</text>
<text x="156" y="75.9">B15_L23_N/1.5C</text>
<text x="156" y="73.4">B15_L23_P/1.5C</text>
<text x="221" y="75.9">S_PCIE_V</text>
<text x="221" y="73.4">S_VCCIO/1.4C</text>
<text x="324.5" y="76.8" transform="rotate(-90 324.5 76.8)">I2C_V</text>
<text x="344.8" y="76.8" transform="rotate(-90 344.8 76.8)">I2C_V</text>
<text x="111.8" y="83.5">N_IO7</text>
<text x="114.3" y="78.4">N_5V</text>
<text x="218.4" y="83.5">B14_L18_N/1.5D</text>
<text x="221" y="78.4">S_5V</text>
<text x="49.4" y="88.6">B15_L10_P/1.5B</text>
<text x="111.8" y="86.1">N_IO6</text>
<text x="111.8" y="88.6">N_IO5</text>
<text x="156" y="88.6">B15_L12_P/1.4B</text>
<text x="218.4" y="86.1">B14_L18_P/1.5D</text>
<text x="218.4" y="88.6">B14_L17_N/1.5D</text>
<text x="49.4" y="91.1">B15_L10_N/1.5B</text>
<text x="111.8" y="93.7">N_IO3</text>
<text x="111.8" y="91.1">N_IO4</text>
<text x="156" y="91.1">B15_L12_N/1.4B</text>
<text x="218.4" y="93.7">B14_L20_P/1.5D</text>
<text x="218.4" y="91.1">B14_L17_P/1.5D</text>
<text x="297.4" y="93.7">SDA</text>
<text x="297.4" y="91.1">SCL</text>
<text x="50.2" y="96.2">B15_L6_P/1.4B</text>
<text x="50.2" y="98.8">B15_L6_N/1.4B</text>
<text x="111.8" y="98.8">N_IO1</text>
<text x="111.8" y="101.3">N_IO0</text>
<text x="111.8" y="96.2">N_IO2</text>
<text x="156" y="96.2">B15_L13_N/1.4B</text>
<text x="156" y="98.8">B15_L13_P/1.4B</text>
<text x="218.4" y="98.8">B14_L25/1.5D</text>
<text x="218.4" y="101.3">B14_L0/1.5D</text>
<text x="218.4" y="96.2">B14_L20_N/1.5D</text>
<text x="49.4" y="103.8">B15_L15_N/1.5B</text>
<text x="49.4" y="106.4">B15_L15_P/1.5B</text>
<text x="111.8" y="106.4">SCL</text>
<text x="114.3" y="103.8">I2C_V</text>
<text x="156" y="106.4">B15_L22_P/1.4C</text>
<text x="156" y="103.8">B15_L22_N/1.4C</text>
<text x="111.8" y="108.9">SDA</text>
<text x="156.9" y="178.4" transform="rotate(-90 156.9 178.4)">M_1V8/1.4B</text>
<text x="156.9" y="205.2" transform="rotate(-90 156.9 205.2)">1V8/3.2D</text>
</g>
<g font-size="1.1" fill="#505050">
<text x="57.7" y="178.5" transform="rotate(-90 57.7 178.5)">3V3/1.7B</text>
<text x="103.4" y="178.5" transform="rotate(-90 103.4 178.5)">3V3/1.7B</text>
<text x="236.1" y="185">TMS/1.2D</text>
<text x="236.1" y="182.4">VCCIO0/1.5C</text>
<text x="236.1" y="190.1">TDO/1.2D</text>
<text x="236.1" y="187.5">TCK/1.2D</text>
<text x="301.5" y="186.1" transform="rotate(-90 301.5 186.1)">VSUP/6.2C</text>
<text x="304.1" y="186.1" transform="rotate(-90 304.1 186.1)">S_5V</text>
<text x="109.1" y="195.2">DONE/1.2D</text>
<text x="236.1" y="192.6">TDI/1.2D</text>
<text x="57.7" y="218.3" transform="rotate(-90 57.7 218.3)">B34_L20_N/1.2C</text>
<text x="65.3" y="218.3" transform="rotate(-90 65.3 218.3)">B34_L20_P/1.2C</text>
<text x="72.9" y="218.3" transform="rotate(-90 72.9 218.3)">B34_L24_N/1.2C</text>
<text x="80.5" y="218.3" transform="rotate(-90 80.5 218.3)">B34_L24_P/1.2D</text>
</g>
</svg>
